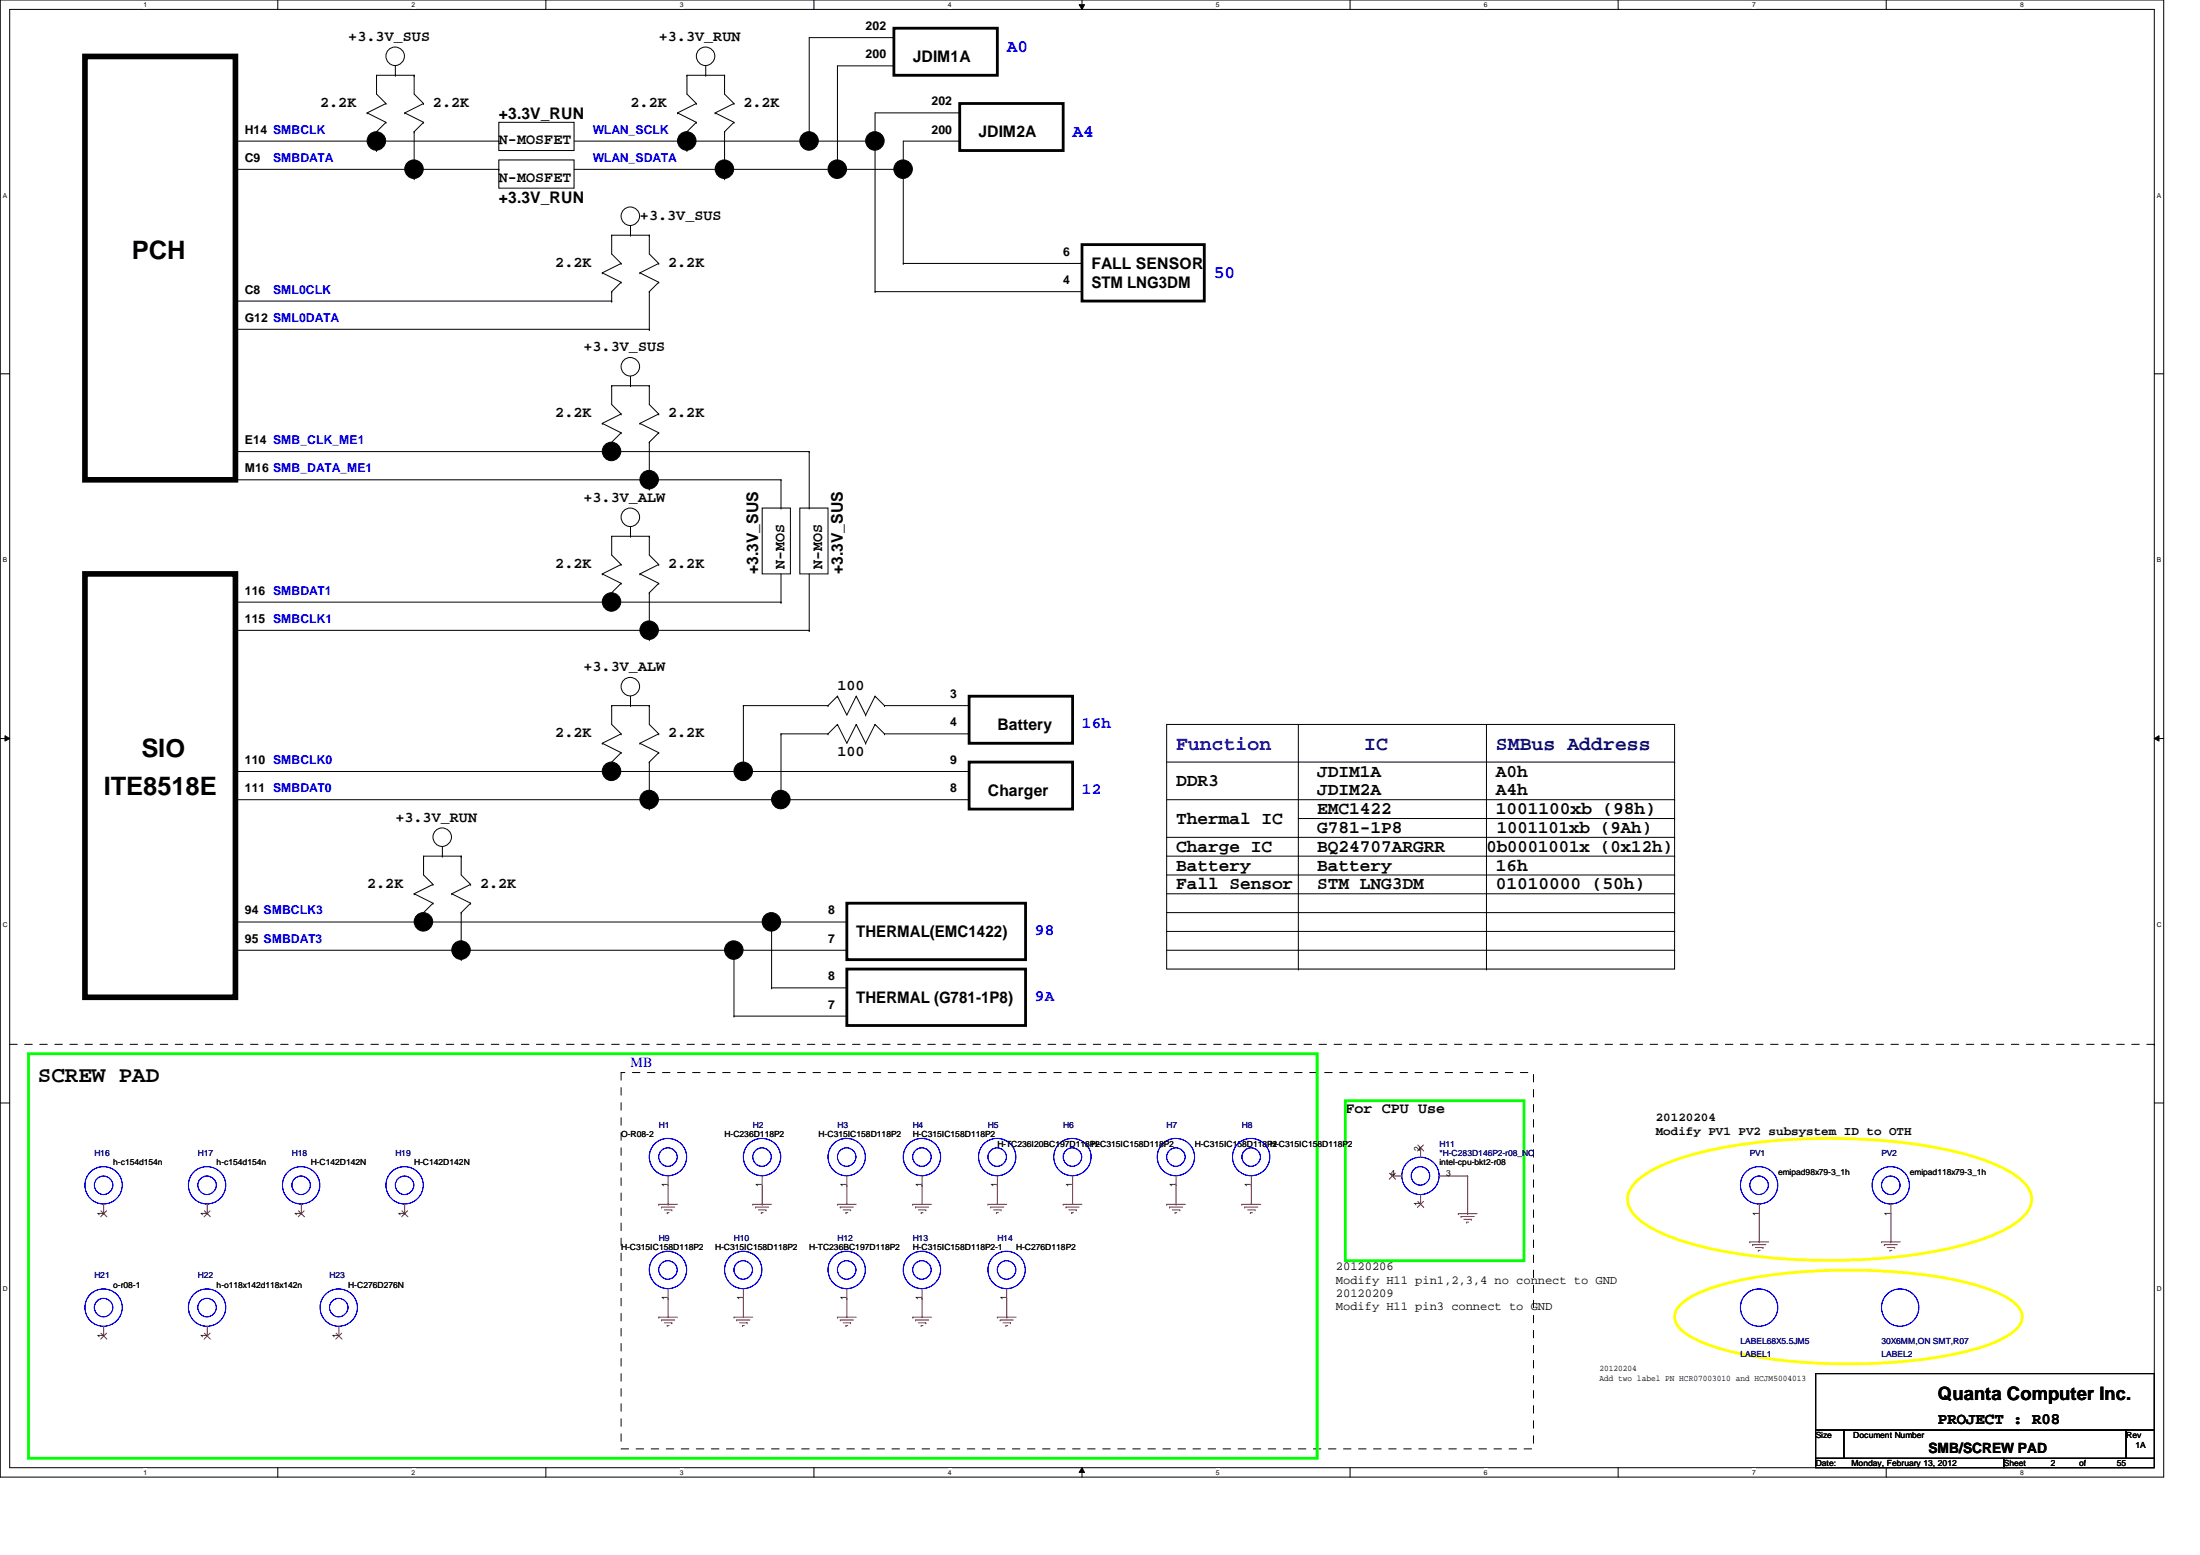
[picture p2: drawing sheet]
<svg xmlns="http://www.w3.org/2000/svg" width="297mm" height="210mm" viewBox="0 0 297 210" stroke-linecap="round" stroke-linejoin="round" font-family="sans-serif">
<path d="M0 0h292.1v199.4h-292.1zM1.3 1.3h289.6v196.8h-289.6z" fill="none" stroke="#000" stroke-width=".14"/>
<g fill="#fff">
<path d="M19.4 .1h.5v1h-.5z"/>
<path d="M19.4 198.2h.5v1.1h-.5z"/>
</g>
<path d="M37.5 0v1.3M37.5 198.1v1.3" fill="none" stroke="#000" stroke-width=".14"/>
<g fill="#fff">
<path d="M55.6 .1h.5v1h-.5z"/>
<path d="M55.6 198.2h.5v1.1h-.5z"/>
</g>
<path d="M73.7 0v1.3M73.7 198.1v1.3" fill="none" stroke="#000" stroke-width=".14"/>
<g fill="#fff">
<path d="M91.8 .1h.5v1h-.5z"/>
<path d="M91.8 198.2h.5v1.1h-.5z"/>
</g>
<path d="M109.9 0v1.3M109.9 198.1v1.3" fill="none" stroke="#000" stroke-width=".14"/>
<g fill="#fff">
<path d="M128 .1h.5v1h-.5z"/>
<path d="M128 198.2h.5v1.1h-.5z"/>
</g>
<path d="M145.7 .6h.7l-.3 .7zM146.1 0v1.3M146.1 198.1l.3 .7h-.7zM146.1 198.1v1.3" fill="none" stroke="#000" stroke-width=".14"/>
<path d="M145.7 .6h.7l-.3 .7zM146.1 198.1l.3 .7h-.7z" fill="#000"/>
<g fill="#fff">
<path d="M164.2 .1h.5v1h-.5z"/>
<path d="M164.2 198.2h.5v1.1h-.5z"/>
</g>
<path d="M182.3 0v1.3M182.3 198.1v1.3" fill="none" stroke="#000" stroke-width=".14"/>
<g fill="#fff">
<path d="M200.4 .1h.5v1h-.5z"/>
<path d="M200.4 198.2h.5v1.1h-.5z"/>
</g>
<path d="M218.5 0v1.3M218.5 198.1v1.3" fill="none" stroke="#000" stroke-width=".14"/>
<g fill="#fff">
<path d="M236.6 .1h.5v1h-.5z"/>
<path d="M236.6 198.2h.5v1.1h-.5z"/>
</g>
<path d="M254.7 0v1.3M254.7 198.1v1.3" fill="none" stroke="#000" stroke-width=".14"/>
<g fill="#fff">
<path d="M272.8 .1h.5v1h-.5z"/>
<path d="M272.8 198.2h.5v1.1h-.5z"/>
<path d="M.4 25.9h.5v1h-.5z"/>
<path d="M291.2 25.9h.6v1h-.6z"/>
<path d="M.4 75.1h.6v1h-.6z"/>
<path d="M291.2 75.1h.6v1h-.6z"/>
</g>
<path d="M0 50.5h1.3M290.9 50.5h1.2" fill="none" stroke="#000" stroke-width=".14"/>
<g fill="#fff">
<path d="M.4 124.3h.6v1h-.6z"/>
<path d="M291.2 124.3h.6v1h-.6z"/>
</g>
<path d="M0 99.7h1.3M.7 99.3l.6 .4-.6 .3zM290.9 99.7l.6-.4v.7zM290.9 99.7h1.2" fill="none" stroke="#000" stroke-width=".14"/>
<path d="M.7 99.3l.6 .4-.6 .3zM290.9 99.7l.6-.4v.7z" fill="#000"/>
<g fill="#fff">
<path d="M.4 173.5h.6v1h-.6z"/>
<path d="M291.2 173.5h.6v1h-.6z"/>
</g>
<g fill="none" stroke="#000" stroke-width=".14">
<path d="M31.8 19h35.5M49.6 15.2h.1M49.6 15.2l2.5 1.3M50.8 10.2h.1M50.8 17.8h.1M50.8 10.2h5.1M50.8 10.2v2.5l1.3 1.3M50.8 17.8v2.5M52.1 14h.1M52.1 16.5h.1M52.1 14l-2.5 1.2M52.1 16.5l-1.3 1.3"/>
<path d="M53.4 10.2h.1M53.4 8.9v1.3M54.6 15.2h.1M54.6 15.2l2.6 1.3M55.9 10.2h.1M55.9 17.8h.1M55.9 10.2v2.5l1.3 1.3M55.9 17.8v6.3M57.2 14h.1M57.2 16.5h.1M57.2 14l-2.6 1.2M57.2 16.5l-1.3 1.3"/>
<path d="M67.3 16.5h10.2v3.8h-10.2zM67.3 19h.1M77.5 19h40.6M91.5 15.2h.1M91.5 15.2l2.5 1.3M92.7 10.2h.1M92.7 17.8h.1M92.7 10.2v2.5l1.3 1.3M92.7 17.8v2.5M92.7 10.2h5.1M94 14h.1M94 16.5h.1"/>
<path d="M94 14l-2.5 1.2M94 16.5l-1.3 1.3M95.3 10.2h.1M95.3 8.9v1.3M96.6 15.2h.1M96.6 15.2l2.5 1.3M97.8 10.2h.1M97.8 17.8h.1M97.8 10.2v2.5l1.3 1.3M97.8 17.8v6.3M99.1 14h.1M99.1 16.5h.1"/>
<path d="M99.1 14l-2.5 1.2M99.1 16.5l-1.3 1.3M109.3 19h.1M118.1 19h.1M120.7 5.1h.1M120.7 8.9h.1M120.7 5.1h-11.4v13.9M120.7 8.9h-7.6v14M129.6 15.2h.1M129.6 19h.1M129.6 15.2h-11.5v24.2M129.6 19h-7.6v16.6"/>
<path d="M31.8 22.9h35.5M50.8 20.3h.1M55.9 24.1h.1M67.3 21.6h10.2v3.8h-10.2zM67.3 22.9h.1M77.5 22.9h44.5M81.3 36.8h.1M81.3 36.8l2.6 1.3M82.6 31.7h.1M82.6 39.4h.1M82.6 31.7v2.6l1.3 1.3M82.6 39.4v1.2"/>
<path d="M82.6 31.7h5.1M83.9 38.1h.1M83.9 35.6h.1M83.9 38.1l-1.3 1.3M83.9 35.6l-2.6 1.2M85.1 31.7h.1M85.1 30.5v1.2M86.4 36.8h.1M86.4 36.8l2.5 1.3M87.7 31.7h.1M87.7 39.4h.1M87.7 31.7v2.6l1.2 1.3"/>
<path d="M87.7 39.4v5M88.9 35.6h.1M88.9 38.1h.1M88.9 38.1l-1.2 1.3M88.9 35.6l-2.5 1.2M92.7 20.3h.1M97.8 24.1h.1M113.1 22.9h.1M118.1 39.4h.1M118.1 39.4h28M122 22.9h.1M122 35.6h.1"/>
<path d="M122 35.6h24.1M146.1 39.4h.1M146.1 35.6h.1M31.8 40.6h50.8M31.8 44.4h55.9M81.3 57.1h.1M81.3 57.1l2.6 1.3M82.6 40.6h.1M82.6 59.7h.1M82.6 52.1h.1M82.6 52.1v2.5l1.3 1.3M82.6 52.1h5.1"/>
<path d="M83.9 55.9h.1M83.9 58.4h.1M83.9 58.4l-1.3 1.3M83.9 55.9l-2.6 1.2M85.1 52.1h.1M85.1 50.8v1.3M86.4 57.1h.1M86.4 57.1l2.5 1.3M87.7 44.4h.1M87.7 59.7h.1M87.7 52.1h.1M87.7 52.1v2.5l1.2 1.3"/>
<path d="M87.7 59.7v6.3M88.9 55.9h.1M88.9 58.4h.1M88.9 58.4l-1.2 1.3M88.9 55.9l-2.5 1.2M31.8 61h77.5M31.8 64.8h73.6M81.3 77.5h.1M81.3 77.5l2.6 1.2M82.6 72.4h.1M82.6 72.4v2.5l1.3 1.3M82.6 72.4h5.1"/>
<path d="M83.9 76.2h.1M83.9 78.7h.1M83.9 78.7l-1.3 1.3M83.9 76.2l-2.6 1.3M85.1 72.4h.1M85.1 71.1v1.3M86.4 77.5h.1M86.4 77.5l2.5 1.2M87.7 72.4h.1M87.7 66h.1M87.7 72.4v2.5l1.2 1.3M88.9 76.2h.1"/>
<path d="M88.9 78.7h.1M88.9 78.7l-1.2 1.3M88.9 76.2l-2.5 1.3M102.9 68.6h3.8v8.9h-3.8zM105.4 68.6h.1M105.4 64.8h.1M105.4 64.8v3.8M105.4 77.5v3.8M108 68.6h3.8v8.9h-3.8zM109.3 68.6h.1M109.3 61h.1M109.3 61v7.6"/>
<path d="M109.3 77.5v7.6M31.8 85.1h77.5M31.8 81.3h73.6M82.6 80h.1M82.6 95.2h.1M82.6 95.2v2.6l1.3 1.3M82.6 95.2h5.1M83.9 99.1h.1M83.9 99.1l-2.6 1.2M85.1 95.2h.1M85.1 94v1.2M87.7 80h.1"/>
<path d="M87.7 86.4h.1M87.7 95.2h.1M87.7 80v6.4M87.7 95.2v2.6l1.2 1.3M88.9 99.1h.1M88.9 99.1l-2.5 1.2M100.4 95.2h.1M100.4 95.2h11.4M100.4 95.2v8.9M105.4 81.3h.1M105.4 99.1h.1M105.4 99.1v8.8"/>
<path d="M105.4 99.1h6.4M109.3 85.1h.1M111.8 95.2h.1M111.8 99.1h.1M113.1 94h.1M113.1 97.8h.1M113.1 94l1.2 2.5 1.3-2.5M113.1 94l-1.3 1.2M113.1 97.8l1.2 2.5 1.3-2.5M113.1 97.8l-1.3 1.3M115.6 94h.1M115.6 97.8h.1"/>
<path d="M115.6 94l1.3 2.5M115.6 97.8l1.3 2.5M116.9 96.5h.1M118.1 94h.1M118.1 97.8h.1M118.1 94l-1.2 2.5M118.1 94l1.3 1.2M118.1 97.8l-1.2 2.5M118.1 97.8l1.3 1.3M119.4 95.2h.1M119.4 99.1h.1M119.4 95.2h11.4"/>
<path d="M119.4 99.1h11.4M130.8 95.2h.1M130.8 99.1h.1M157.5 97.8h68.6v33h-68.6zM175.3 97.8v33M200.7 97.8v33M31.8 107.9h99M31.8 104.1h99M57.2 115.6h.1M57.2 115.6h5.1M57.2 115.6v2.5l1.3 1.3M58.5 119.4h.1"/>
<path d="M58.5 119.4l-2.6 1.2M59.7 115.6h.1M59.7 114.3v1.3M62.3 115.6h.1M62.3 115.6v2.5l1.2 1.3M63.5 119.4h.1M63.5 119.4l-2.5 1.2M81.3 100.3h.1M81.3 100.3l2.6 1.3M82.6 102.9h.1M83.9 101.6h.1M83.9 101.6l-1.3 1.3"/>
<path d="M86.4 100.3h.1M86.4 100.3l2.5 1.3M87.7 102.9h.1M87.7 109.2h.1M87.7 102.9v6.3M88.9 101.6h.1M88.9 101.6l-1.2 1.3M116.9 100.3h.1M130.8 107.9h.1M130.8 104.1h.1M157.5 102.9h68.6M157.5 107.9h68.6"/>
<path d="M157.5 113h68.6M157.5 115.6h68.6M157.5 118.1h68.6M175.3 110.5h50.8M226.1 102.9h.1M226.1 107.9h.1M226.1 113h.1M226.1 110.5h.1M226.1 115.6h.1M226.1 118.1h.1M31.8 128.3h82.5M31.8 124.5h82.5"/>
<path d="M55.9 120.6h.1M55.9 120.6l2.6 1.3M57.2 123.2h.1M58.5 121.9h.1M58.5 121.9l-1.3 1.3M61 120.6h.1M61 120.6l2.5 1.3M62.3 123.2h.1M62.3 129.5h.1M62.3 123.2v6.3M63.5 121.9h.1M63.5 121.9l-1.2 1.3"/>
<path d="M99.1 137.2h.1M99.1 128.3v8.9M99.1 137.2h15.2M104.2 128.3h.1M104.2 124.5h.1M104.2 133.3h.1M104.2 124.5v8.8M104.2 133.3h10.1M114.3 128.3h.1M114.3 124.5h.1M114.3 133.3h.1M114.3 137.2h.1"/>
<path d="M157.5 128.3h68.6M157.5 120.6h68.6M157.5 123.2h68.6M157.5 125.7h68.6M175.3 130.8h.1M200.7 130.8h.1M226.1 120.6h.1M226.1 123.2h.1M226.1 125.7h.1M226.1 128.3h.1M0 148.9h1.3M290.9 148.9h1.2"/>
<path d="M245.1 185.4h45.8v7.6h-45.8zM245.1 193h3.9v3.8h-3.9zM245.1 196.8h25.4v1.3h-25.4zM249 193h38.1v3.8h-38.1zM270.5 196.8h20.4v1.3h-20.4zM287.1 193h3.8v3.8h-3.8z"/>
<circle cx="50.8" cy="19" r="1.25"/>
<circle cx="53.4" cy="7.6" r="1.25"/>
<circle cx="92.7" cy="19" r="1.25"/>
<circle cx="95.3" cy="7.6" r="1.25"/>
<circle cx="109.2" cy="19" r="1.25"/>
<circle cx="118.1" cy="19" r="1.25"/>
<circle cx="55.9" cy="22.8" r="1.25"/>
<circle cx="85.1" cy="29.2" r="1.25"/>
<circle cx="97.8" cy="22.8" r="1.25"/>
<circle cx="113" cy="22.8" r="1.25"/>
<circle cx="121.9" cy="22.8" r="1.25"/>
<circle cx="85.1" cy="49.5" r="1.25"/>
<circle cx="82.6" cy="60.9" r="1.25"/>
<circle cx="85.1" cy="69.8" r="1.25"/>
<circle cx="87.6" cy="64.7" r="1.25"/>
<circle cx="82.6" cy="81.3" r="1.25"/>
<circle cx="85.1" cy="92.7" r="1.25"/>
<circle cx="87.6" cy="85.1" r="1.25"/>
<circle cx="59.7" cy="113" r="1.25"/>
<circle cx="82.6" cy="104.1" r="1.25"/>
<circle cx="87.6" cy="107.9" r="1.25"/>
<circle cx="100.3" cy="104.1" r="1.25"/>
<circle cx="105.4" cy="107.9" r="1.25"/>
<circle cx="57.2" cy="124.4" r="1.25"/>
<circle cx="62.2" cy="128.2" r="1.25"/>
<circle cx="99.1" cy="128.2" r="1.25"/>
<circle cx="104.2" cy="124.4" r="1.25"/>
</g>
<g fill="none" stroke="#800040" stroke-width=".14">
<path d="M195.6 158.7h2.6M198.2 158.7h.1M198.2 158.7v5.1M90.2 175.3h.1M90.2 162.6h.1M90.2 160v2.6M90.2 175.3v2.5M100.4 175.3h.1M100.4 175.3v2.5M102.9 162.6h.1M102.9 160v2.6M114.3 175.3h.1"/>
<path d="M114.3 160h.1M114.3 160v2.6M114.3 175.3v2.5M124.5 175.3h.1M124.5 160h.1M124.5 160v2.6M124.5 175.3v2.5M134.7 160h.1M134.7 160v2.6M135.9 177.8h.1M135.9 175.3v2.5M144.8 160h.1"/>
<path d="M144.8 160v2.6M158.8 162.6h.1M158.8 160v2.6M168.9 160h.1M168.9 160v2.6M198.2 163.8h.1M237.5 167.6h.1M237.5 163.8v3.8M255.3 167.6h.1M255.3 163.8v3.8"/>
</g>
<g fill="none" stroke="#f00" stroke-width=".14">
<path d="M90.2 158.7v1.3M102.9 158.7v1.3M114.3 158.7v1.3M124.5 158.7v1.3M134.7 158.7v1.3M144.8 158.7v1.3M158.8 158.7v1.3M168.9 158.7v1.3M188 158.7h1.3M191.8 154.9v1.3M194.3 158.7h1.3M14 162.6v1.2"/>
<path d="M14 179.1v1.2M28 162.6v1.2M28 179.1v1.2M40.7 162.6v1.2M45.8 179.1v1.2M54.6 162.6v1.2M88.9 162.6h.1M88.9 177.8h.1M88.9 162.6h2.6M88.9 177.8h2.6M89.3 162.9h.1M89.3 178.2h.1"/>
<path d="M89.3 162.9h1.8M89.3 178.2h1.8M89.7 163.3h1M89.7 178.6h1M90.1 163.7h.1M90.1 178.9h.1M90.1 163.7h.2M90.1 178.9h.2M90.2 174v1.3M90.7 163.3h.1M90.7 178.6h.1M99.1 177.8h.1"/>
<path d="M99.1 177.8h2.5M99.5 178.2h.1M99.5 178.2h1.8M99.9 178.6h1M100.2 178.9h.1M100.2 178.9h.3M100.4 174v1.3M100.9 178.6h.1M101.6 162.6h.1M101.6 162.6h2.6M102 162.9h.1M102 162.9h1.8"/>
<path d="M102.4 163.3h1M102.8 163.7h.1M102.8 163.7h.2M103.4 163.3h.1M113.1 162.6h.1M113.1 177.8h.1M113.1 162.6h2.5M113.1 177.8h2.5M113.4 162.9h.1M113.4 178.2h.1M113.4 162.9h1.8M113.4 178.2h1.8"/>
<path d="M113.8 163.3h1M113.8 178.6h1M114.2 163.7h.1M114.2 178.9h.1M114.2 163.7h.3M114.2 178.9h.3M114.3 174v1.3M114.8 163.3h.1M114.8 178.6h.1M123.2 162.6h.1M123.2 177.8h.1M123.2 162.6h2.6"/>
<path d="M123.2 177.8h2.6M123.6 162.9h.1M123.6 178.2h.1M123.6 162.9h1.8M123.6 178.2h1.8M124 163.3h1M124 178.6h1M124.4 163.7h.1M124.4 178.9h.1M124.4 163.7h.2M124.4 178.9h.2M124.5 174v1.3"/>
<path d="M125 163.3h.1M125 178.6h.1M133.4 162.6h.1M133.4 162.6h2.5M133.8 162.9h.1M133.8 162.9h1.7M134.2 163.3h1M134.5 163.7h.1M134.5 163.7h.3M134.7 177.8h.1M134.7 177.8h2.5M135 178.2h.1"/>
<path d="M135 178.2h1.8M135.2 163.3h.1M135.4 178.6h1M135.8 178.9h.1M135.8 178.9h.3M135.9 174v1.3M136.4 178.6h.1M143.5 162.6h.1M143.5 162.6h2.6M143.9 162.9h.1M143.9 162.9h1.8M144.3 163.3h1"/>
<path d="M144.7 163.7h.1M144.7 163.7h.2M145.3 163.3h.1M157.5 162.6h.1M157.5 162.6h2.6M157.9 162.9h.1M157.9 162.9h1.8M158.3 163.3h1M158.7 163.7h.1M158.7 163.7h.2M159.3 163.3h.1M167.7 162.6h.1"/>
<path d="M167.7 162.6h2.5M168.1 162.9h.1M168.1 162.9h1.7M168.4 163.3h1.1M168.8 163.7h.1M168.8 163.7h.3M169.5 163.3h.1M191.8 161.3v1.3M196.9 163.8h.1M196.9 163.8h2.5M197.3 164.2h.1M197.3 164.2h1.7"/>
<path d="M197.7 164.6h1M198 165h.1M198 165h.3M198.7 164.6h.1M236.3 167.6h.1M236.3 167.6h2.5M236.6 168h.1M236.6 168h1.8M237 168.4h1M237.4 168.8h.1M237.4 168.8h.3M237.5 162.6v1.2"/>
<path d="M238 168.4h.1M254 167.6h.1M254 167.6h2.6M254.4 168h.1M254.4 168h1.8M254.8 168.4h1M255.2 168.8h.1M255.2 168.8h.2M255.3 162.6v1.2M255.8 168.4h.1"/>
</g>
<g fill="#000">
<circle cx="50.8" cy="19" r="1.25"/>
<circle cx="92.7" cy="19" r="1.25"/>
<circle cx="109.2" cy="19" r="1.25"/>
<circle cx="118.1" cy="19" r="1.25"/>
<circle cx="55.9" cy="22.8" r="1.25"/>
<circle cx="97.8" cy="22.8" r="1.25"/>
<circle cx="113" cy="22.8" r="1.25"/>
<circle cx="121.9" cy="22.8" r="1.25"/>
<circle cx="82.6" cy="60.9" r="1.25"/>
<circle cx="87.6" cy="64.7" r="1.25"/>
<circle cx="82.6" cy="81.3" r="1.25"/>
<circle cx="87.6" cy="85.1" r="1.25"/>
<circle cx="82.6" cy="104.1" r="1.25"/>
<circle cx="87.6" cy="107.9" r="1.25"/>
<circle cx="100.3" cy="104.1" r="1.25"/>
<circle cx="105.4" cy="107.9" r="1.25"/>
<circle cx="57.2" cy="124.4" r="1.25"/>
<circle cx="62.2" cy="128.2" r="1.25"/>
<circle cx="99.1" cy="128.2" r="1.25"/>
<circle cx="104.2" cy="124.4" r="1.25"/>
</g>
<path d="M120.7 3.8h14v6.4h-14zM129.6 14h13.9v6.3h-13.9zM146.1 33h16.5v7.6h-16.5zM130.8 94h14v6.3h-14zM130.8 102.9h14v6.3h-14zM114.3 121.9h24.2v7.6h-24.2zM114.3 130.8h24.2v7.6h-24.2z" fill="none" stroke="#000" stroke-width=".38"/>
<path d="M11.5 7.6h20.3v57.2h-20.3zM11.5 77.5h20.3v57.1h-20.3z" fill="none" stroke="#000" stroke-width=".76"/>
<path d="M1.3 141h289.6M83.9 144.8h123.1v50.8h-123.1zM290.9 141h.1" fill="none" stroke="#000" stroke-width=".14" stroke-dasharray="1 1 1 1 1 1 1 1"/>
<path d="M3.8 142.2h174v54.6h-174zM181.6 148.6h24.2v21.6h-24.2z" fill="none" stroke="#0f0" stroke-width=".38"/>
<path d="M220.7 159.7a16.1 16.1 0 0 1 7-3.6 73.9 73.9 0 0 1 24.2-2.3 59.3 59.3 0 0 1 16 2.8 14.6 14.6 0 0 1 5.4 3.1 2.93 2.93 0 0 1 0 4.4 16.2 16.2 0 0 1-7 3.6 73.6 73.6 0 0 1-24.2 2.3 58.7 58.7 0 0 1-15.9-2.8 14.6 14.6 0 0 1-5.5-3.1 2.93 2.93 0 0 1 0-4.4zM227.2 175.9a18.2 18.2 0 0 1 7.4-3 78.6 78.6 0 0 1 29.9 0 18.3 18.3 0 0 1 7.5 3 2.21 2.21 0 0 1 0 3.7 18.3 18.3 0 0 1-7.5 3.1 77.7 77.7 0 0 1-29.9 0 18.2 18.2 0 0 1-7.4-3.1 2.22 2.22 0 0 1 0-3.7z" fill="none" stroke="#ff0" stroke-width=".38"/>
<g fill="none" stroke="#00f" stroke-width=".14">
<circle cx="14" cy="160" r="2.52"/>
<circle cx="14" cy="160" r="1.25"/>
<circle cx="28" cy="160" r="2.52"/>
<circle cx="28" cy="160" r="1.25"/>
<circle cx="40.7" cy="160" r="2.52"/>
<circle cx="40.7" cy="160" r="1.25"/>
<circle cx="54.6" cy="160" r="2.52"/>
<circle cx="54.6" cy="160" r="1.25"/>
<circle cx="90.2" cy="156.2" r="2.52"/>
<circle cx="90.2" cy="156.2" r="1.25"/>
<circle cx="102.9" cy="156.2" r="2.52"/>
<circle cx="102.9" cy="156.2" r="1.25"/>
<circle cx="114.3" cy="156.2" r="2.52"/>
<circle cx="114.3" cy="156.2" r="1.25"/>
<circle cx="124.5" cy="156.2" r="2.52"/>
<circle cx="124.5" cy="156.2" r="1.25"/>
<circle cx="134.6" cy="156.2" r="2.52"/>
<circle cx="134.6" cy="156.2" r="1.25"/>
<circle cx="144.8" cy="156.2" r="2.52"/>
<circle cx="144.8" cy="156.2" r="1.25"/>
<circle cx="158.8" cy="156.2" r="2.52"/>
<circle cx="158.8" cy="156.2" r="1.25"/>
<circle cx="168.9" cy="156.2" r="2.52"/>
<circle cx="168.9" cy="156.2" r="1.25"/>
<circle cx="191.8" cy="158.7" r="2.52"/>
<circle cx="191.8" cy="158.7" r="1.25"/>
<circle cx="237.5" cy="160" r="2.52"/>
<circle cx="237.5" cy="160" r="1.25"/>
<circle cx="255.3" cy="160" r="2.52"/>
<circle cx="255.3" cy="160" r="1.25"/>
<circle cx="14" cy="176.5" r="2.52"/>
<circle cx="14" cy="176.5" r="1.25"/>
<circle cx="28" cy="176.5" r="2.52"/>
<circle cx="28" cy="176.5" r="1.25"/>
<circle cx="45.7" cy="176.5" r="2.52"/>
<circle cx="45.7" cy="176.5" r="1.25"/>
<circle cx="90.2" cy="171.4" r="2.52"/>
<circle cx="90.2" cy="171.4" r="1.25"/>
<circle cx="100.3" cy="171.4" r="2.52"/>
<circle cx="100.3" cy="171.4" r="1.25"/>
<circle cx="114.3" cy="171.4" r="2.52"/>
<circle cx="114.3" cy="171.4" r="1.25"/>
<circle cx="124.5" cy="171.4" r="2.52"/>
<circle cx="124.5" cy="171.4" r="1.25"/>
<circle cx="135.9" cy="171.4" r="2.52"/>
<circle cx="135.9" cy="171.4" r="1.25"/>
<circle cx="237.5" cy="176.5" r="2.52"/>
<circle cx="256.6" cy="176.5" r="2.52"/>
</g>
<g fill="none" stroke="#804000" stroke-width=".14">
<path d="M187.6 158.4l.8 .8M188.4 158.4l-.8 .8M191.4 154.6l.8 .8M192.2 154.6l-.8 .8M13.6 163.4l.8 .9M13.6 180l.8 .8M14.4 163.4l-.8 .9M14.4 180l-.8 .8M27.6 163.4l.8 .9M27.6 180l.8 .8M28.4 163.4l-.8 .9M28.4 180l-.8 .8"/>
<path d="M40.3 163.4l.8 .9M41.1 163.4l-.8 .9M45.4 180l.8 .8M46.1 180l-.8 .8M54.3 163.4l.8 .9M55 163.4l-.8 .9M191.4 162.2l.8 .8M192.2 162.2l-.8 .8"/>
</g>
<g font-size="3.4">
<text x="17.8" y="34.9">PCH</text>
<text x="14" y="107.3">ITE8518E</text>
<text x="19.1" y="102.2">SIO</text>
</g>
<text font-size="3" x="5.1" y="146">SCREW PAD</text>
<text font-size="2.7" fill="#0000a0" x="158.8" y="101.3">Function</text>
<g font-size="2.7" fill="#000080">
<text x="184.2" y="101.3">IC</text>
<text x="202" y="101.3">SMBus Address</text>
</g>
<text font-size="2.5" x="261.7" y="189">Quanta Computer Inc.</text>
<g font-size="2.4" fill="#00f">
<text x="135.9" y="7">A0</text>
<text x="144.8" y="18.5">A4</text>
<text x="163.9" y="37.5">50</text>
</g>
<g font-size="2.4">
<text x="158.8" y="106.1">DDR3</text>
<text x="177.8" y="104.8">JDIM1A</text>
<text x="177.8" y="107.4">JDIM2A</text>
<text x="202" y="104.8">A0h</text>
<text x="202" y="107.4">A4h</text>
<text x="158.8" y="111.2">Thermal IC</text>
<text x="177.8" y="109.9">EMC1422</text>
<text x="177.8" y="112.4">G781-1P8</text>
<text x="202" y="109.9">1001100xb (98h)</text>
<text x="202.1" y="112.4">1001101xb (9Ah)</text>
<text x="158.8" y="115">Charge IC</text>
<text x="158.8" y="117.5">Battery</text>
<text x="177.8" y="115">BQ24707ARGRR</text>
<text x="177.8" y="117.5">Battery</text>
<text x="200.7" y="115">0b0001001x (0x12h)</text>
<text x="202" y="117.5">16h</text>
<text x="158.8" y="120.1">Fall Sensor</text>
<text x="177.8" y="120.1">STM LNG3DM</text>
<text x="202" y="120.1">01010000 (50h)</text>
</g>
<g font-size="2.2">
<text x="123.2" y="8.4">JDIM1A</text>
<text x="67.3" y="16">+3.3V_RUN</text>
<text x="132.1" y="18.5">JDIM2A</text>
<text x="67.3" y="27.4">+3.3V_RUN</text>
<text x="147.4" y="36.3">FALL SENSOR</text>
<text x="147.4" y="38.9">STM LNG3DM</text>
<text x="102.4" y="77.5" transform="rotate(-90 102.4 77.5)">+3.3V_SUS</text>
<text x="113.8" y="77.5" transform="rotate(-90 113.8 77.5)">+3.3V_SUS</text>
<text x="134.7" y="98.6">Battery</text>
<text x="133.4" y="107.4">Charger</text>
<text x="115.6" y="126.5">THERMAL(EMC1422)</text>
<text x="115.6" y="135.4">THERMAL (G781-1P8)</text>
<text x="261.7" y="192.3">PROJECT : R08</text>
</g>
<g font-size="2.2" fill="#00f">
<text x="146.1" y="98.3">16h</text>
<text x="146.1" y="107.2">12</text>
<text x="139.7" y="126.2">98</text>
<text x="139.7" y="135.1">9A</text>
</g>
<g font-size="2">
<text x="47" y="5.5">+3.3V_SUS</text>
<text x="88.9" y="5.5">+3.3V_RUN</text>
<text x="43.2" y="14.4">2.2K</text>
<text x="58.5" y="14.4">2.2K</text>
<text x="85.1" y="14.4">2.2K</text>
<text x="100.4" y="14.4">2.2K</text>
<text x="67.3" y="19.5">N-MOSFET</text>
<text x="67.3" y="24.6">N-MOSFET</text>
<text x="86.4" y="29.6">+3.3V_SUS</text>
<text x="75" y="36">2.2K</text>
<text x="90.2" y="36">2.2K</text>
<text x="78.8" y="47.4">+3.3V_SUS</text>
<text x="75" y="56.3">2.2K</text>
<text x="90.2" y="56.3">2.2K</text>
<text x="78.8" y="67.7">+3.3V_ALW</text>
<text x="75" y="76.6">2.2K</text>
<text x="90.2" y="76.6">2.2K</text>
<text x="105.9" y="76.8" transform="rotate(-90 105.9 76.8)">N-MOS</text>
<text x="111" y="76.8" transform="rotate(-90 111 76.8)">N-MOS</text>
<text x="78.8" y="90.6">+3.3V_ALW</text>
<text x="113.1" y="93.1">100</text>
<text x="75" y="99.5">2.2K</text>
<text x="90.2" y="99.5">2.2K</text>
<text x="113.1" y="102">100</text>
<text x="53.4" y="110.9">+3.3V_RUN</text>
<text x="49.6" y="119.8">2.2K</text>
<text x="64.8" y="119.8">2.2K</text>
<text x="181.6" y="150.3">For CPU Use</text>
</g>
<text font-size="1.9" fill="#00f" x="85.1" y="144">MB</text>
<text font-size="1.9" x="260.4" y="196.1">SMB/SCREW PAD</text>
<g font-size="1.7">
<text x="116.9" y="4.1">202</text>
<text x="116.9" y="7.9">200</text>
<text x="125.8" y="14.2">202</text>
<text x="33.1" y="18">H14 SMBCLK</text>
<text x="33.1" y="21.8">C9</text>
<text x="125.8" y="18">200</text>
<text x="143.5" y="34.5">6</text>
<text x="33.1" y="39.6">C8</text>
<text x="143.5" y="38.4">4</text>
<text x="33.1" y="43.4">G12 SML0DATA</text>
<text x="33.1" y="59.9">E14 SMB_CLK_ME1</text>
<text x="33.1" y="63.8">M16 SMB_DATA_ME1</text>
<text x="33.1" y="80.3">116 SMBDAT1</text>
<text x="33.1" y="84.1">115 SMBCLK1</text>
<text x="128.3" y="94.2">3</text>
<text x="128.3" y="98">4</text>
<text x="33.1" y="103.1">110 SMBCLK0</text>
<text x="33.1" y="106.9">111 SMBDAT0</text>
<text x="128.3" y="103.1">9</text>
<text x="128.3" y="106.9">8</text>
<text x="33.1" y="123.4">94 SMBCLK3</text>
<text x="111.8" y="123.4">8</text>
<text x="33.1" y="127.3">95 SMBDAT3</text>
<text x="111.8" y="127.3">7</text>
<text x="111.8" y="132.3">8</text>
<text x="111.8" y="136.1">7</text>
<text x="223.6" y="151.3">20120204</text>
<text x="223.6" y="153.2">Modify PV1 PV2 subsystem ID to OTH</text>
<text x="180.4" y="171.5">20120206</text>
<text x="180.4" y="173.3">Modify H11 pin1,2,3,4 no connect to GND</text>
<text x="180.4" y="175">20120209</text>
<text x="180.4" y="176.8">Modify H11 pin3 connect to GND</text>
</g>
<g font-size="1.7" fill="#00f">
<text x="36.9" y="21.8">SMBDATA</text>
<text x="80" y="18">WLAN_SCLK</text>
<text x="80" y="21.8">WLAN_SDATA</text>
<text x="36.9" y="39.6">SML0CLK</text>
</g>
<g font-size="1.1">
<text x="83.9" y="153.5">O-R08-2</text>
<text x="97.8" y="153.5">H-C236D118P2</text>
<text x="110.5" y="153.5">H-C315IC158D118P2</text>
<text x="123.2" y="153.5">H-C315IC158D118P2</text>
<text x="134.7" y="154.8">H-TC236I20BC197D118P2</text>
<text x="147.4" y="154.8">H-C315IC158D118P2</text>
<text x="161.3" y="154.8">H-C315IC158D118P2</text>
<text x="171.5" y="154.8">H-C315IC158D118P2</text>
<text x="191.8" y="155.3" transform="rotate(-90 191.8 155.3)">2</text>
<text x="15.3" y="157.3">h-c154d154n</text>
<text x="29.2" y="157.3">h-c154d154n</text>
<text x="41.9" y="157.3">H-C142D142N</text>
<text x="55.9" y="157.3">H-C142D142N</text>
<text x="90.2" y="160.3" transform="rotate(-90 90.2 160.3)">1</text>
<text x="102.9" y="160.3" transform="rotate(-90 102.9 160.3)">1</text>
<text x="114.3" y="160.3" transform="rotate(-90 114.3 160.3)">1</text>
<text x="124.5" y="160.3" transform="rotate(-90 124.5 160.3)">1</text>
<text x="134.6" y="160.3" transform="rotate(-90 134.6 160.3)">1</text>
<text x="144.8" y="160.3" transform="rotate(-90 144.8 160.3)">1</text>
<text x="158.7" y="160.3" transform="rotate(-90 158.7 160.3)">1</text>
<text x="168.9" y="160.3" transform="rotate(-90 168.9 160.3)">1</text>
<text x="187.7" y="158.7">4</text>
<text x="194.3" y="157.3">intel-cpu-bkt2-r08</text>
<text x="195.2" y="158.7">3</text>
<text x="240.1" y="158.6">emipad98x79-3_1h</text>
<text x="257.8" y="158.6">emipad118x79-3_1h</text>
<text x="14" y="164.1" transform="rotate(-90 14 164.1)">1</text>
<text x="27.9" y="164.1" transform="rotate(-90 27.9 164.1)">1</text>
<text x="40.6" y="164.1" transform="rotate(-90 40.6 164.1)">1</text>
<text x="54.6" y="164.1" transform="rotate(-90 54.6 164.1)">1</text>
<text x="191.8" y="162.8" transform="rotate(-90 191.8 162.8)">1</text>
<text x="237.5" y="164.1" transform="rotate(-90 237.5 164.1)">1</text>
<text x="255.3" y="164.1" transform="rotate(-90 255.3 164.1)">1</text>
<text x="15.3" y="173.8">o-r08-1</text>
<text x="29.2" y="173.8">h-o118x142d118x142n</text>
<text x="47" y="173.8">H-C276D276N</text>
<text x="83.9" y="168.7">H-C315IC158D118P2</text>
<text x="96.6" y="168.7">H-C315IC158D118P2</text>
<text x="109.3" y="168.7">H-TC236BC197D118P2</text>
<text x="123.2" y="168.7">H-C315IC158D118P2-1</text>
<text x="137.2" y="168.7">H-C276D118P2</text>
<text x="90.2" y="175.5" transform="rotate(-90 90.2 175.5)">1</text>
<text x="100.3" y="175.5" transform="rotate(-90 100.3 175.5)">1</text>
<text x="114.3" y="175.5" transform="rotate(-90 114.3 175.5)">1</text>
<text x="124.5" y="175.5" transform="rotate(-90 124.5 175.5)">1</text>
<text x="135.9" y="175.5" transform="rotate(-90 135.9 175.5)">1</text>
<text x="14" y="180.6" transform="rotate(-90 14 180.6)">1</text>
<text x="27.9" y="180.6" transform="rotate(-90 27.9 180.6)">1</text>
<text x="45.7" y="180.6" transform="rotate(-90 45.7 180.6)">1</text>
<text x="215.9" y="185.1">20120204</text>
<text x="215.9" y="186.4">Add two label PN HCR07003010 and HCJM5004013</text>
<text x="245.1" y="194.1">Size</text>
<text x="245.1" y="198">Date:</text>
<text x="250" y="198">Monday, February 13, 2012</text>
<text x="250.2" y="194.1">Document Number</text>
<text x="270.5" y="198">Sheet</text>
<text x="276.9" y="198">2</text>
<text x="280.7" y="198">of</text>
<text x="285.8" y="198">55</text>
<text x="287.1" y="194.1">Rev</text>
<text x="288.3" y="195.4">1A</text>
</g>
<g font-size="1.1" fill="#000080">
<text x="88.9" y="152.2">H1</text>
<text x="101.6" y="152.2">H2</text>
<text x="113.1" y="152.2">H3</text>
<text x="123.2" y="152.2">H4</text>
<text x="133.4" y="152.2">H5</text>
<text x="143.5" y="152.2">H6</text>
<text x="157.5" y="152.2">H7</text>
<text x="167.7" y="152.2">H8</text>
<text x="194.3" y="154.8">H11</text>
<text x="12.7" y="156">H16</text>
<text x="26.7" y="156">H17</text>
<text x="39.4" y="156">H18</text>
<text x="53.4" y="156">H19</text>
<text x="194.3" y="156">*H-C283D146P2-r08_NC</text>
<text x="236.3" y="156">PV1</text>
<text x="254" y="156">PV2</text>
<text x="88.9" y="167.5">H9</text>
<text x="99.1" y="167.5">H10</text>
<text x="113.1" y="167.5">H12</text>
<text x="123.2" y="167.5">H13</text>
<text x="134.7" y="167.5">H14</text>
<text x="12.7" y="172.6">H21</text>
<text x="26.7" y="172.6">H22</text>
<text x="44.5" y="172.6">H23</text>
<text x="235" y="181.4">LABEL68X5.5JM5</text>
<text x="235" y="183.2">LABEL1</text>
<text x="254" y="181.4">30X6MM,ON SMT,R07</text>
<text x="254" y="183.2">LABEL2</text>
</g>
<g font-size=".9">
<text x="19.4" y=".9">1</text>
<text x="55.6" y=".9">2</text>
<text x="91.8" y=".9">3</text>
<text x="128" y=".9">4</text>
<text x="164.2" y=".9">5</text>
<text x="200.4" y=".9">6</text>
<text x="236.6" y=".9">7</text>
<text x="272.8" y=".9">8</text>
<text x=".4" y="26.7">A</text>
<text x="291.2" y="26.7">A</text>
<text x=".4" y="75.9">B</text>
<text x="291.2" y="75.9">B</text>
<text x=".4" y="125.1">C</text>
<text x="291.2" y="125.1">C</text>
<text x=".4" y="174.3">D</text>
<text x="291.2" y="174.3">D</text>
<text x="19.4" y="199.1">1</text>
<text x="55.6" y="199.1">2</text>
<text x="91.8" y="199.1">3</text>
<text x="128" y="199.1">4</text>
<text x="164.2" y="199.1">5</text>
<text x="200.4" y="199.1">6</text>
<text x="236.6" y="199.1">7</text>
<text x="272.8" y="199.1">8</text>
</g>
</svg>
